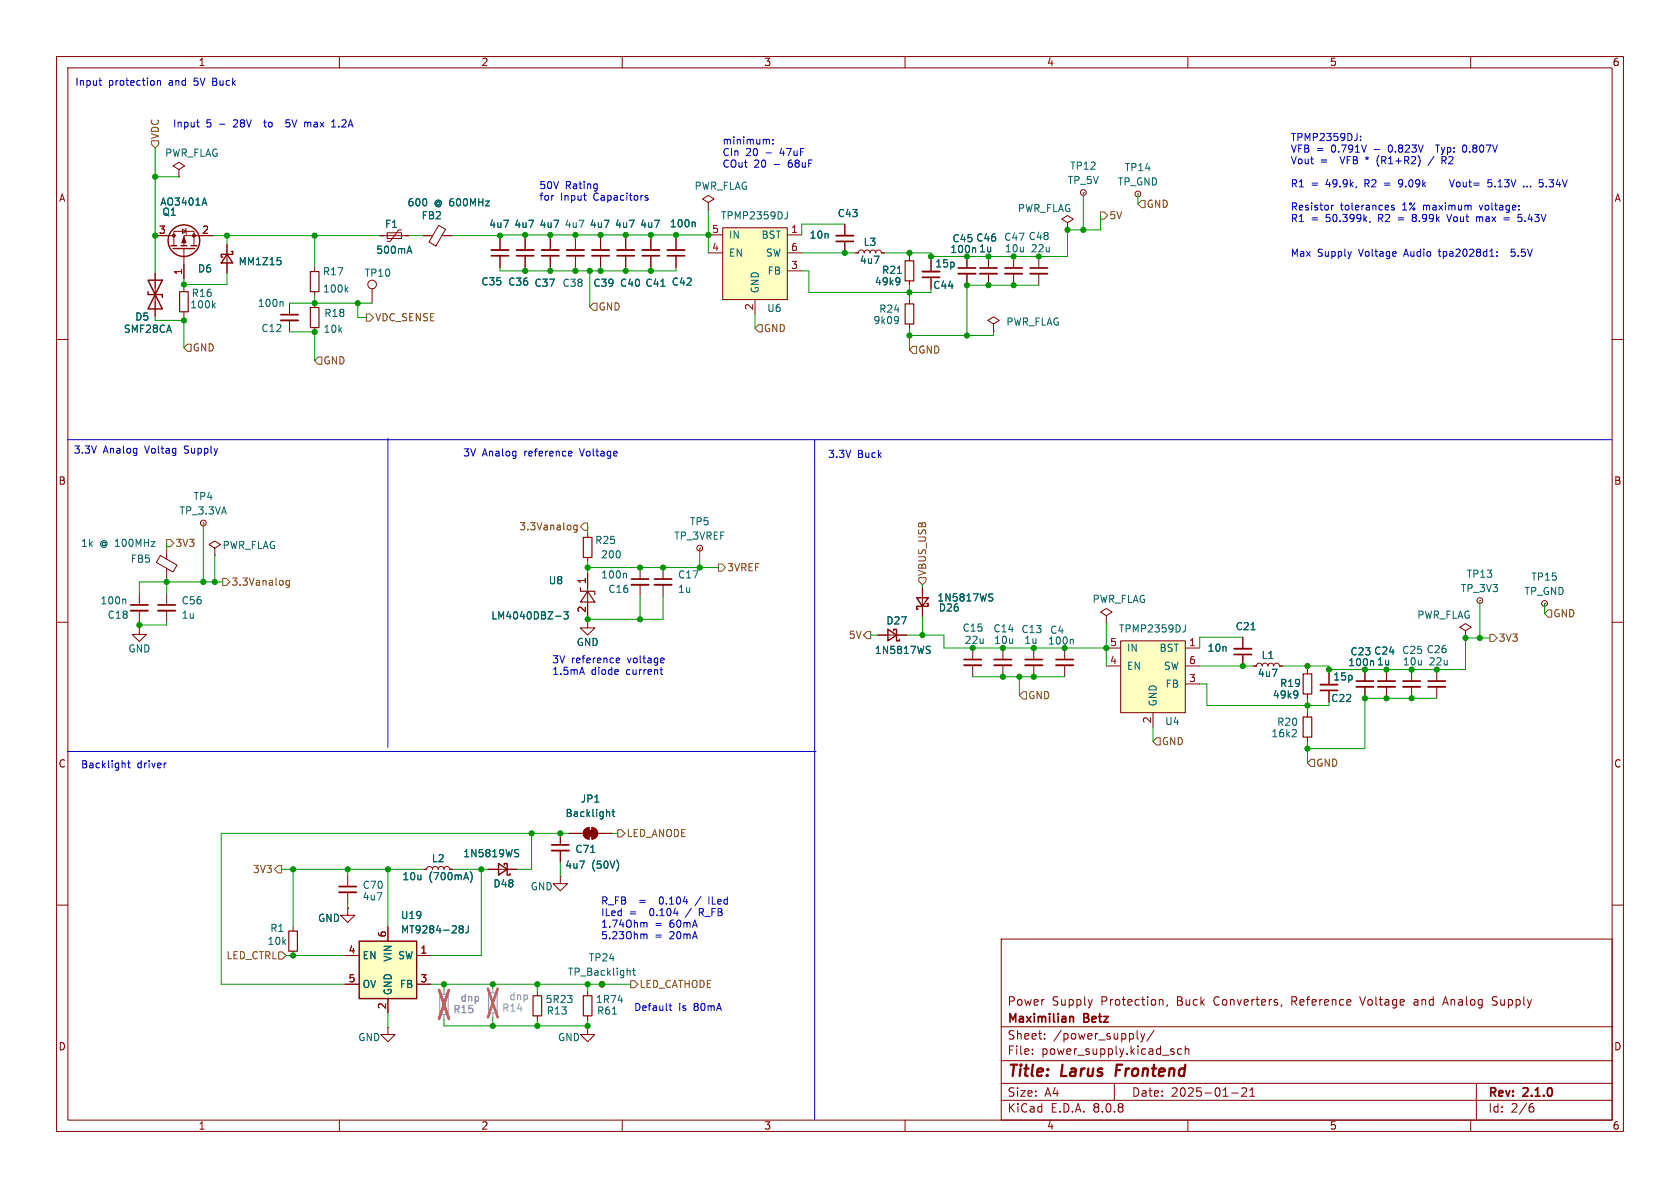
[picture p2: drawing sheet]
<svg xmlns="http://www.w3.org/2000/svg" width="297mm" height="210mm" viewBox="0 0 297 210" stroke-linecap="round" stroke-linejoin="round" font-family="sans-serif">
<g fill="none" stroke="#840000" stroke-width=".18">
<path d="M10 10h277v190h-277zM12 12h273v186h-273zM60 10v2M110 10v2M160 10v2M210 10v2M260 10v2M97.3 42.2v2M97.3 45.2v2M101.7 42.2v2M101.7 45.2v2M106.2 42.2v2"/>
<path d="M106.2 45.2v2M110.6 42.2v2M110.6 45.2v2M115.1 42.2v2M115.1 45.2v2M119.5 42.2v2M119.5 45.2v2M10 60h2M285 60h2M38 96.9l1-.6-1-.7-1 .7 1 .6v1.3M38 98.2h.1M103.9 94.2v.8"/>
<path d="M103.9 98.6v.7M10 110h2M103.9 101.3v7.7M285 110h2M99.1 147.3v2.1M99.1 150.4v2M100.6 147.3h2.5M103.4 146.6l.7-.3v2a1.02 1.02 0 0 1-.9-.6 1.02 1.02 0 0 1 .2-1.1zM104.6 146.3a1.02 1.02 0 0 1 1.1 1 1.02 1.02 0 0 1-1.1 1zM105.7 147.3h2.5M10 160h2M51.8 163.8v.8"/>
<path d="M51.8 168.1v.8M61.5 160.5v1.3h1.2l-1.2 1.3-1.3-1.3h1.3M61.5 160.5h.1M103.9 175.3v.7M103.9 179.6v.7M106.4 174h.1M177 166h108v32h-108zM193.1 176.7l-.4 1M205.2 176.7l.3 .1 .1 .1v.8M206.4 177.6l-.2 .3M226.6 177.6l-.1 .3M240.4 176.2l.5 1.5"/>
<path d="M250 177.2v.4M255.2 177.3h.7M255.5 176.2l-.5 1.5M263.8 177.6l.6 .1M264.5 176.2h-.4l-.3 .3 .2 .3 .4 .2M285 160h2M60 198v2M68.6 181.6v1.3h1.2l-1.2 1.3-1.3-1.3h1.3M68.6 181.6h.1M103.9 181.6v1.3h1.3l-1.3 1.3-1.3-1.3h1.3M103.9 181.6h.1M110 198v2"/>
<path d="M160 198v2M177 194.5h108M177 191.5h108M177 187.5h108M177 181.5h108M182.5 186.3v.1M182.5 185.5v.1M184.7 183.6v.1M184.7 182.8v.1M197 191.5v3M201 183.5l.2 .2M201.7 182.7l.3 1"/>
<path d="M202 183.7l-.1 .4-.2 .1M202.4 182.7l-.4 1M204 182.1l-1.3 2M207.4 185.9l.2 .2-.2 .3M207.4 185.4l.1 .1M208.9 185.5l-.4-.1-.3 .3v.4l.1 .2h.6M209.5 185.5l.2-.1 .4 .1 .1 .9M209.5 184.9v1.5M210 198v2M217.7 193.2h1.2M219.5 192.4l.6-.1 .2 .1 .1 .3-.9 1.1h.9M221 193.8h.8"/>
<path d="M221 192.7l.4-.4v1.5M260 198v2M261 191.5v6.5M270.6 195.7h.4l.2 .3-.1 .5-.5 .1M271 195.1l-.4 .1"/>
<circle cx="106.4" cy="174" r=".51"/>
</g>
<path d="M197.5 188.2l-.3 2" fill="none" stroke="#840000" stroke-width=".4"/>
<path d="M95.8 45.2h3M100.2 45.2h3.1M104.6 45.2h3.1M109.1 45.2h3M113.5 45.2h3.1M118 45.2h3M97.5 149.4h3.1M189.2 179.8h.5l.1 .9" fill="none" stroke="#840000" stroke-width=".3"/>
<path d="M95.8 44.2h3M100.2 44.2h3.1M104.6 44.2h3.1M109.1 44.2h3M113.5 44.2h3.1M118 44.2h3M97.5 150.4h3.1" fill="none" stroke="#840000" stroke-width=".33"/>
<g fill="none" stroke="#006464" stroke-width=".18">
<path d="M122.7 39.3l.2 .1v.7M116.8 50.6h.8M98.2 108.9h1M99.7 108.1h.8l-.5 .5 .4 .2v.5l-.2 .1-.5-.1M104.4 150.7h.8M107.6 143.5l.2 .2v.6M108.2 143.5h.5M108.4 143.1v1.1l.3 .1M108.3 179.3h.7M109.3 176.8h.8M111.2 171.6l.2 .1v.7M111.8 171.6h.5"/>
<path d="M112 171.1v1.1l.3 .2"/>
</g>
<path d="M103.1 95h1.5v3.6h-1.5zM102.6 103.9v.6h2.6v.7M103.9 104.5l1.3 1.9h-2.6zM51.1 164.6h1.5v3.5h-1.5zM103.1 176h1.5v3.6h-1.5z" fill="none" stroke="#840000" stroke-width=".2"/>
<g fill="#840000" stroke="#840000" stroke-width=".18">
<path d="M103.9 146.8h1v1h-1z"/>
<path d="M103.4 146.6l.7-.3v2a1.02 1.02 0 0 1-.9-.6 1.02 1.02 0 0 1 .2-1.1z"/>
<path d="M104.6 146.3a1.02 1.02 0 0 1 1.1 1 1.02 1.02 0 0 1-1.1 1z"/>
</g>
<path d="M63.5 166.4h10.2v10.1h-10.2z" fill="#ffffc2"/>
<g fill="none" stroke="#840000" stroke-width=".25">
<path d="M26.2 51.6v.5h2.5v.5M26.2 49.5l2.5 5.1h-2.5l2.5-5.1zM30.2 43.4h1M30.6 43.9h3.8M32 43.4h1M33.8 43.4h1M40.1 45l1 1.5h-2zM40.9 44.5h.2v.5h-2v.5h.3M157 111.3l1.5 1-1.5 1zM158 111.5v-.2h.5v2h.5v-.3M162.1 105.7h2l-1 1.5zM163.8 106.7h.3v.5h-2v.5h.2"/>
<path d="M88.1 152.7l1.6 1-1.6 1zM89.2 152.9v-.2h.5v2h.5v-.3M63.5 166.4h10.2v10.1h-10.2z"/>
<circle cx="32.5" cy="42.5" r="2.79"/>
</g>
<g fill="none" stroke="#840000" stroke-width=".18">
<path d="M31.6 30l1-.7-1-.6-1 .6 1 .7v1.2M31.6 31.2h.1M77.5 39.8l1.3 .7-1.7 3-1.3-.7zM125.2 35.8l1-.6-1-.7-1 .7 1 .6v1.3M125.2 37.1h.1M149.4 39.6v2.1M188.7 39.4l1-.7-1-.6-1 .6 1 .7v1.2M201.2 34.3h.1M27.4 41.7h3.3M27.4 48.3v7.6M30.7 43.4v-2.5h3.6v2.5M32.3 40.5l.6 .4-.6 .4z"/>
<path d="M32.5 43.9v5.4M32.5 50.8v.8M32.5 55.1v.8M32.8 40.4l.1 .1v.8l.1 .1M37.6 41.7h-5.1v1.7M40.1 43.2v5.1M51.2 53.6v2M51.2 56.6v2.1M55.6 53.6v.8M55.6 57.9v.8M67.2 41.7h5.1M68.5 41.1h2.5v1.1h-2.5z"/>
<path d="M71 40.6h-.5l-1.5 2.1h-.5M74.8 41.7h1.7M78.1 41.7h1.8M149.4 42.7v2M151.3 44.7h.5l.1-.4 .4-.1 .3 .1 .2 .4 .1-.4 .4-.1 .3 .1 .2 .4 .1-.4 .4-.1 .4 .1 .1 .4 .2-.4 .3-.1 .4 .1 .1 .4h.5M160.8 45.3v.8M160.8 49.7v.7M164.6 46v2M164.6 49v2.1M170.9 45.3v2.1M170.9 48.4v2M174.8 45.3v2.1"/>
<path d="M174.8 48.4v2M175.6 57.3l1.1-.7-1.1-.6-1 .6 1 .7v1.2M175.6 58.5h.1M179.2 45.3v2.1M179.2 48.4v2M183.6 45.3v2.1M183.6 48.4v2M188.7 40.6h.1M28.3 98.2l3 1.7-.7 1.2-3-1.7zM29.5 97.2v1.6M35.9 92.5h.1M123.7 96.9h.1"/>
<path d="M24.6 110.9v1.2h1.3l-1.3 1.3-1.2-1.3h1.2M24.6 110.9h.1M24.6 104.9v2M24.6 108v2M29.5 100.5v1.7M29.5 104.9v2M29.5 108v2M103.9 109.7v1.3h1.3l-1.3 1.3-1.3-1.3h1.3M103.9 109.7h.1M117.2 100.3v2.1M117.2 103.4v2M155.2 112.3h5.1"/>
<path d="M163.1 103.9v5.1M172 114.6v2M172 117.6v2M177.3 114.6v2M177.3 117.6v2M182.8 114.6v2M182.8 117.6v2M188.2 114.6v2M188.2 117.6v2M195.6 108.8l1-.6-1-.6-1 .6 1 .6v1.3M195.6 110.1h.1M231.1 118.4v.7"/>
<path d="M249.6 118.4v2M254 118.4v2M261.6 106.2h.1M273 106.7h.1M231.1 122.7v.7M249.6 121.4v2M254 121.4v2M61.5 154.7v2M61.5 157.7v2.1M74.9 153.7h.5l.2-.4 .3-.1 .4 .1 .2 .4 .1-.4 .4-.1 .3 .1 .2 .4 .1-.4 .4-.1 .3 .1 .2 .4 .1-.4 .4-.1 .4 .1 .1 .4h.5M86.4 153.7h5M99.1 154.9v1.3h1.2l-1.2 1.3-1.3-1.3h1.3"/>
<path d="M99.1 154.9h.1M61 168.9h2.5M61 174h2.5M68.6 163.8v2.6M68.6 176.5v2.6M73.7 168.9h2.5M73.7 174h2.5M95 175.3v.7M95 179.6v.7"/>
<circle cx="201.2" cy="34.3" r=".51"/>
<circle cx="35.9" cy="92.5" r=".51"/>
<circle cx="123.7" cy="96.9" r=".51"/>
<circle cx="261.6" cy="106.2" r=".51"/>
<circle cx="273" cy="106.7" r=".51"/>
</g>
<g fill="none" stroke="#006464" stroke-width=".18">
<path d="M36.1 35l.5 1.3M37.7 53.9l.4 .5M38.1 53.6l-.5 .5M49 45.5h.6M49.6 46.1l.1 .2-.1 .4M49.9 53.3l.2 .2v.7M72.1 44.4h.6M72.4 43.5l.4 1.3M158.7 48.3h.7M159 49.2a1.07 1.07 0 0 1-.1 1M159.1 49.6l-.3 .3M22.1 105.9l.1 .2v.7"/>
<path d="M164 114.8l.3 .2 .2 .3-.3 .2h-.3M164 114.2l.5 .1M175 105.6l.4 .1 .1 .3-.2 .2h-.3M175 105h.5M189.6 113l.2 .2v.7M229.4 122.2a1.07 1.07 0 0 1-.1 1.1M229.4 122.7l-.2 .2M83.1 154.1a1.46 1.46 0 0 1 0 1.9M91.2 150.8l.4 .1 .1 .3-.2 .3h-.3M91.2 150.2h.5M81.2 163.9l.2 .3M81.2 163.9l.2-.3 .4 .1 .1 .2-.3 .3"/>
<path d="M81.4 164.2h.2M81.4 164.2l-.2 .2M81.6 164.2l.3 .2-.1 .4-.4 .1-.2-.2M82.8 163.6v1a.41 .41 0 0 1-.5 .3"/>
</g>
<g fill="none" stroke="#840000" stroke-width=".33">
<path d="M49.7 56.6h3M147.8 41.7h3.1M163.1 48h3M169.4 48.4h3.1M173.2 48.4h3.1M177.7 48.4h3M182.1 48.4h3.1M23.1 108h3.1M27.9 108h3.1M115.7 103.4h3M170.4 117.6h3.1M175.8 117.6h3"/>
<path d="M181.2 117.6h3.1M186.7 117.6h3M248 121.4h3.1M252.5 121.4h3M59.9 157.7h3.1"/>
</g>
<g fill="none" stroke="#840000" stroke-width=".3">
<path d="M49.7 55.6h3M147.8 42.7h3.1M163.1 49h3M169.4 47.4h3.1M173.2 47.4h3.1M177.7 47.4h3M182.1 47.4h3.1M23.1 106.9h3.1M27.9 106.9h3.1M115.7 102.4h3M170.4 116.6h3.1M175.8 116.6h3"/>
<path d="M181.2 116.6h3.1M186.7 116.6h3M248 120.4h3.1M252.5 120.4h3M59.9 156.7h3.1"/>
</g>
<path d="M31.7 51.6h1.6v3.5h-1.6zM54.9 54.4h1.5v3.5h-1.5zM160 46.1h1.5v3.6h-1.5zM230.4 119.1h1.5v3.6h-1.5zM94.2 176h1.6v3.6h-1.6z" fill="none" stroke="#840000" stroke-width=".2"/>
<path d="M77.7 175.8h1.5v3.5h-1.5zM86.4 175.5h1.5v3.6h-1.5z" fill="none" stroke="#a1a1a1" stroke-width=".2"/>
<path d="M78.5 175v.8M78.5 179.3v.8M87.1 174.8v.7M87.1 179.1v.7" fill="none" stroke="#a1a1a1" stroke-width=".18"/>
<path d="M77.6 175l1.7 5.1M79.3 175l-1.7 5.1M86.3 174.8l1.7 5M88 174.8l-1.7 5" fill="none" stroke="#e65255" stroke-width=".46"/>
<g fill="#840000" stroke="#840000" stroke-width=".18">
<path d="M32.5 41.9l.4 1h-.8z"/>
<circle cx="34.3" cy="41.7" r=".25"/>
<circle cx="30.7" cy="41.7" r=".25"/>
</g>
<path d="M127.8 40.3h11.4v12.7h-11.4z" fill="#ffffc2"/>
<path d="M88.4 42.2v2M88.4 45.2v2M92.8 42.2v2M92.8 45.2v2M125.2 41.5h2.6M125.2 44.7h2.6M127.8 40.3h11.4v12.7h-11.4zM133.5 53v2.5M139.2 41.5h2.5M139.2 47.9h2.5M139.2 44.7h2.5" fill="none" stroke="#840000" stroke-width=".18"/>
<path d="M139.2 37.4v.9l-.4 .4" fill="none" stroke="#006464" stroke-width=".18"/>
<path d="M86.9 44.2h3M91.3 44.2h3.1" fill="none" stroke="#840000" stroke-width=".33"/>
<path d="M86.9 45.2h3M91.3 45.2h3.1" fill="none" stroke="#840000" stroke-width=".3"/>
<path d="M198.1 113.3h11.4v12.7h-11.4z" fill="#ffffc2"/>
<g fill="none" stroke="#840000" stroke-width=".18">
<path d="M149.4 39.6v2.1M191.5 34h.1M27.4 41.7h2.6M27.4 48.3v2.5M27.4 53.3v2.6M32.5 46.7v2.6M35.1 41.7h2.5M40.1 43.2v1.8M40.1 46.5v1.8M55.6 47.2v.8M55.6 51.6v.7M65.8 51.1v2.5"/>
<path d="M67.2 41.7h.6M71.6 41.7h.7M74.8 41.7h1.3M78.6 41.7h1.3M88.4 42.2v2M88.4 45.2v2M92.8 42.2v2M92.8 45.2v2M97.3 42.2v2M97.3 45.2v2M106.2 42.2v2M106.2 45.2v2"/>
<path d="M110.6 42.2v2M110.6 45.2v2M115.1 42.2v2M115.1 45.2v2M119.5 42.2v2M119.5 45.2v2M149.4 42.7v2M151.3 44.7h.5M155.8 44.7h.5M160.8 45.3v.8M160.8 49.7v.7M160.8 53v.7"/>
<path d="M160.8 57.3v.7M164.6 46v2M164.6 49v2.1M170.9 45.3v2.1M170.9 48.4v2M174.8 45.3v2.1M174.8 48.4v2M103.9 109.7h.1M103.9 101.3v2.6M103.9 106.4v2.6M113.2 100.3v2.1M113.2 103.4v2"/>
<path d="M155.2 112.3h1.8M158.5 112.3h1.8M163.1 103.9v1.8M163.1 107.2v1.8M195.6 114.6h2.5M195.6 117.7h2.5M198.1 113.3h11.4v12.7h-11.4zM209.5 114.6h2.6M209.5 117.7h2.6M219.7 112.6v2.1M219.7 115.7v2M221.6 117.7h.5l.2-.3 .3-.2 .4 .2 .1 .3 .2-.3 .3-.2 .4 .2 .2 .3 .1-.3 .4-.2 .3 .2 .2 .3 .1-.3 .4-.2 .3 .2 .2 .3h.5"/>
<path d="M231.1 118.4v.7M234.9 119v2M241.3 118.4v2M245.1 118.4v2M259.1 111.5l1-.6-1-.7-1 .7 1 .6v1.3M259.1 112.8h.1M203.8 126v2.5M209.5 120.9h2.6M231.1 122.7v.7M231.1 126v.7M231.1 130.3v.8M234.9 122v2.1"/>
<path d="M241.3 121.4v2M245.1 121.4v2M74.9 153.7h.5M79.5 153.7h.5M86.4 153.7h1.7M89.7 153.7h1.7M99.1 147.3v2.1M99.1 150.4v2M100.6 147.3h2.5M105.7 147.3h2.5M61 168.9h2.5M61 174h2.5"/>
<path d="M61.5 160.5h.1M68.6 163.8v2.6M68.6 176.5v2.6M73.7 168.9h2.5M73.7 174h2.5"/>
<circle cx="191.5" cy="34" r=".51"/>
<circle cx="65.8" cy="50.3" r=".76"/>
</g>
<g fill="none" stroke="#006464" stroke-width=".18">
<path d="M36.1 35l.5 1.3M122.7 39.3l.2 .1v.7M49 45.5h.6M49.6 46.1l.1 .2-.1 .4M61.2 51.1l.3 .5M61.5 50.8l-.5 .5M72.1 44.4h.6M72.4 43.5l.4 1.3M116.8 50.6h.8M158.7 48.3h.7M158.8 56.1a1.07 1.07 0 0 1-.2 1M158.8 56.5l-.2 .2"/>
<path d="M159 49.2a1.07 1.07 0 0 1-.1 1M159.1 49.6l-.3 .3M98.2 108.9h1M99.7 108.1h.8l-.5 .5 .4 .2v.5l-.2 .1-.5-.1M110.6 101.3l.2 .2v.7M164 114.8l.3 .2 .2 .3-.3 .2h-.3M164 114.2l.5 .1M175 105.6l.4 .1 .1 .3-.2 .2h-.3M175 105h.5M209.5 110.5v.9l-.3 .3M221.2 111.3h.7M229.1 129.1v.4l-.7 .7h.8"/>
<path d="M229.4 122.2a1.07 1.07 0 0 1-.1 1.1M229.4 122.7l-.2 .2M83.1 154.1a1.46 1.46 0 0 1 0 1.9M91.2 150.8l.4 .1 .1 .3-.2 .3h-.3M91.2 150.2h.5M104.4 150.7h.8M107.6 143.5l.2 .2v.6M108.2 143.5h.5M108.4 143.1v1.1l.3 .1M81.2 163.9l.2 .3M81.2 163.9l.2-.3 .4 .1 .1 .2-.3 .3M81.4 164.2h.2"/>
<path d="M81.4 164.2l-.2 .2M81.6 164.2l.3 .2-.1 .4-.4 .1-.2-.2M82.8 163.6v1a.41 .41 0 0 1-.5 .3"/>
</g>
<path d="M54.9 48h1.5v3.6h-1.5zM160 53.7h1.5v3.6h-1.5zM230.4 126.7h1.5v3.6h-1.5z" fill="none" stroke="#840000" stroke-width=".2"/>
<path d="M111.6 103.4h3.1M218.2 114.7h3M233.4 121h3.1M239.8 121.4h3M243.6 121.4h3" fill="none" stroke="#840000" stroke-width=".33"/>
<path d="M111.6 102.4h3.1M218.2 115.7h3M233.4 122h3.1M239.8 120.4h3M243.6 120.4h3" fill="none" stroke="#840000" stroke-width=".3"/>
<g fill="none" stroke="#725600" stroke-width=".18">
<path d="M26.8 24.9h1.3v.6l-.7 .7-.6-.7zM194.6 37.5h.6l.6 .6-.6 .6h-.6zM201.8 35.4h.6v1.3h-.6l-.6-.6zM64.8 55.5h.6l.6 .6-.6 .7h-.6zM104.9 53.6h.6v1.3h-.6l-.6-.7zM134.1 57.4h.6v1.3h-.6l-.6-.7zM33.1 60.8h.7v1.3h-.7l-.6-.6zM56.3 63.1h.6v1.3h-.6l-.7-.6zM161.4 61.2h.7v1.3h-.7l-.6-.7zM29.5 95.4h.6l.6 .6-.6 .6h-.6zM102 92.8v1.1l-.2 .2-.3-.1M102 92.9l-.3-.1-.3 .3 .1 .5h.5"/>
<path d="M103.3 92.5h.6v1.2h-.6l-.7-.6zM127 99.7h.6l.7 .6-.7 .7h-.6zM39.4 102.2h.6l.6 .7-.6 .6h-.6zM51.2 102.6v1l-.3 .3-.3-.1M51.2 102.7l-.4-.1-.3 .2 .2 .6h.5M153.3 111.6h.6v1.3h-.6l-.6-.6zM162.4 102.1h1.3v.6l-.6 .7-.7-.7zM263.4 112.1h.6l.7 .7-.7 .6h-.6zM273.7 107.8h.6v1.3h-.6l-.7-.6zM180.8 122.3h.7v1.3h-.7l-.6-.7zM204.5 130.4h.6v1.3h-.6l-.7-.6zM231.8 134.2h.6v1.3h-.6l-.7-.6z"/>
<path d="M49.1 153h.7v1.3h-.7l-.6-.6zM109.2 146.7h.7l.6 .6-.6 .7h-.7zM49.3 168.3h.6l.6 .6-.6 .6h-.6zM111.5 173.4h.6l.7 .6-.7 .6h-.6z"/>
</g>
<g fill="none" stroke="#0000c2" stroke-width=".18">
<path d="M17.5 14.2h.5M17.7 15l.3 .1M27.8 14.4l.2-.2 .3 .1 .1 .8M27.8 14.2v.9M34.8 21.6h.4M35 22.4h.2M46.6 21.6h.5M46.8 21.2v1.2M50.5 22.3l.2 .1h.4M51.2 21.2h-.6l-.1 .6 .2-.1h.4M54.3 21.7l.1 .1M54.4 21.8v.6"/>
<path d="M54.6 21.6l-.2 .2M58.6 22.4h.8M103.2 34.6h.4M103.5 35.4h.1M105.4 32.5l.2 .1M105.6 32.5l-.1 1.2M105.6 33.3l-.2 .1M114 34.8l.6 .4-.2 .2-.4-.1M114.5 34.6h-.3l-.2 .1M135.7 24.6l.3 .2v.7M136.6 25.3v.2M136.6 24.7v.1"/>
<path d="M235.4 36.3v.8M235.8 36.3l-.4 .2M239.8 33l-.1 .2M240.5 24.7v.2M240.5 24.1v.1M242.2 39.1l-.1 .3M243.6 27.9l-.2 .4 .2 .8M246.5 36.3h-.3l-.2 .2v.1l.5 .2v.3h-.5M247.4 33h.2M247.5 31.8l-.3 .2v.3l.3 .3M249.9 37.9l-.2 .2 .2 .3-.2 .2v.3l.2 .3M253.5 27.6l-1.1 1.7"/>
<path d="M253.8 25.6h.7M254.1 25.6v1.3M254.9 27.7v1.2M255.2 28.3l.4 .6M255.5 28.3h-.6M255.8 37.9l.4 1.3M256.3 31.8l.4 1.2 .4-1.2M258.7 26.8l.2 .1 .2-.1M259.1 25.7l-.2-.1-.2 .2M260 36.3l.1 .8M261 38.3v.9M261 38.4l.4-.1 .2 .2"/>
<path d="M263.7 31.8h-.6l-.1 .6 .2-.1h.4l.2 .2-.1 .4-.2 .1-.5-.1M265.9 38.5h.9M265.9 38.9h.9M268.5 38.4h.3l.3 .2-.1 .5-.5 .1M269 37.9h-.6l-.1 .6M270 32.9v.1M270.6 32.9v.1M272.8 31.8h-.6l-.1 .6 .5-.1 .2 .2M273.4 32.9v.1M264.7 45.2v.1M264.7 44.5v.1M267.1 45.2l.5 .1"/>
<path d="M267.8 44h-.6l-.1 .6 .5-.1M11.9 77.7h273.1M68.6 77.5v54.6M100.7 79.8h.4v.3l-.6 .1M144 77.7v120.2M101.1 80.6h-.4M102.9 118l.4 1.2M109 117.1h.5M109 116.4l.4-.1 .1 .3-.6 .2M116.7 118.4h.5M116.9 119l.3 .2M117.2 116.3l.2 .3-.6 .2"/>
<path d="M117.4 117.1l-.2 .1M11.9 132.8h132.4M21.9 134.9l.2 .2v.6M22.5 134.9h.5M22.7 134.5v1l.3 .2M29.3 134.9h.1M123.9 158.5l-1.1 1.6M125.3 158.6v1.2M113.9 163.1h.4l.1 .8M113.9 165.2h.4l.1 .8M118.3 177.8h.5M118.5 177.4v1.1l.3 .1"/>
<path d="M123.6 160.6v1.3M123.6 161.3h.5"/>
</g>
<g fill="none" stroke="#009600" stroke-width=".18">
<path d="M27.4 26.2v22.1M27.4 31.2h4.2M125.2 37.1v7.6M149.4 39.6h-7.7v1.9M191.5 34v6.6M194.6 38.1v2.5h-5.9v4.7h-24.1M201.2 34.3v1.8M27.4 55.9v.7h5.1M32.5 49.3v1.5M32.5 55.9v5.6M37.6 41.7h29.6M40.1 41.7v1.5"/>
<path d="M40.1 48.3v2h-7.6M51.2 58.7h4.4v5.1M51.2 53.6h14.6M55.6 41.7v5.5M55.6 52.3v1.3M63.2 53.6v2.5h1.6M72.3 41.7h2.5M79.9 41.7h8.5M88.4 47.2v.7h31.1v-.7M92.8 41.5v.7M92.8 47.2v.7M97.3 41.5v.7"/>
<path d="M97.3 47.2v.7M101.7 41.5v.7M101.7 47.2v.7M104.3 47.9v6.3M106.2 41.5v.7M106.2 47.2v.7M110.6 41.5v.7M110.6 47.2v.7M115.1 41.5v.7M115.1 47.2v.7M119.5 41.5v.7M125.2 41.5h-36.8v.7"/>
<path d="M133.5 55.5v2.5M141.7 44.7h9.6M141.7 47.9h1.3v3.8h21.6M156.3 44.7h8.3v1.3M160.8 44.7v.6M160.8 50.4v2.6M160.8 58v3.8M175.6 58.5v.8h-14.8M183.6 50.4h-12.7v8.9M29.5 96v1.2M35.9 92.5v10.4M38 98.2v4.7"/>
<path d="M103.9 93.1v1.1M103.9 99.3v2M123.7 96.9v3.4M24.6 110v.9M29.5 110v.5h-4.9M29.5 102.2v2.7M39.4 102.9h-14.8v2M103.9 109v.7M103.9 100.3h23.1M113.2 105.4v4.1M117.2 105.4v4.1h-13.3M153.9 112.3h1.3"/>
<path d="M160.3 112.3h6.6v2.3h28.7M163.1 103.4v.5M163.1 109v3.3M172 119.6h16.2M180.2 119.6v3.3M195.6 110.1v7.6M212.1 117.7h9.5M219.7 112.6h-7.6v2M226.7 117.7h8.2v1.3M231.1 117.7v.7M261.6 106.2v6.6M263.4 112.8h-4.3v5.6h-24.2"/>
<path d="M273 106.7v1.8M203.8 128.5v2.6M212.1 120.9h1.3v3.8h21.5M231.1 123.4v2.6M231.1 131.1v3.8M254 123.4h-12.7v8.9h-10.2M49.8 153.7h25.1M51.8 153.7v10.1M61.5 153.7v1M61.5 159.8v.7M68.6 153.7v10.1M80 153.7h6.4"/>
<path d="M85.1 153.7v15.2h-8.9M94 147.3v6.4h-2.6M99.1 152.4v2.5M100.6 147.3h-61.5v26.7h21.9M108.2 147.3h1M50.5 168.9h10.5M68.6 179.1v2.5M76.2 174h35.3M78.5 174v1M87.1 174v.8M87.1 179.8v1.6M95 174v1.3"/>
<path d="M103.9 174v1.3M78.5 180.1v1.3h25.4M95 180.3v1.1M103.9 180.3v1.3"/>
</g>
<path d="M78.5 175v.8M78.5 179.3v.8" fill="none" stroke="#a1a1a1" stroke-width=".18"/>
<path d="M77.6 175l1.7 5.1M79.3 175l-1.7 5.1" fill="none" stroke="#e65255" stroke-width=".46"/>
<g fill="#009600" stroke="#009600" stroke-width=".18">
<circle cx="55.6" cy="53.6" r=".46"/>
<circle cx="63.2" cy="53.6" r=".46"/>
<circle cx="55.6" cy="58.7" r=".46"/>
<circle cx="88.4" cy="41.7" r=".46"/>
<circle cx="92.8" cy="41.5" r=".46"/>
<circle cx="115.1" cy="41.5" r=".46"/>
<circle cx="115.1" cy="47.9" r=".46"/>
<circle cx="125.2" cy="41.5" r=".46"/>
<circle cx="123.7" cy="100.3" r=".46"/>
<circle cx="117.2" cy="100.3" r=".46"/>
<circle cx="113.2" cy="100.3" r=".46"/>
<circle cx="119.5" cy="41.5" r=".46"/>
<circle cx="94" cy="147.3" r=".46"/>
<circle cx="103.9" cy="109.5" r=".46"/>
<circle cx="99.1" cy="147.3" r=".46"/>
<circle cx="61.5" cy="153.7" r=".46"/>
<circle cx="85.1" cy="153.7" r=".46"/>
<circle cx="103.9" cy="100.3" r=".46"/>
<circle cx="101.7" cy="41.5" r=".46"/>
<circle cx="106.2" cy="41.5" r=".46"/>
<circle cx="110.6" cy="41.5" r=".46"/>
<circle cx="104.3" cy="47.9" r=".46"/>
<circle cx="101.7" cy="47.9" r=".46"/>
<circle cx="92.8" cy="47.9" r=".46"/>
<circle cx="97.3" cy="41.5" r=".46"/>
<circle cx="97.3" cy="47.9" r=".46"/>
<circle cx="110.6" cy="47.9" r=".46"/>
<circle cx="106.2" cy="47.9" r=".46"/>
<circle cx="113.2" cy="109.5" r=".46"/>
<circle cx="182.8" cy="114.6" r=".46"/>
<circle cx="180.2" cy="119.6" r=".46"/>
<circle cx="182.8" cy="119.6" r=".46"/>
<circle cx="172" cy="114.6" r=".46"/>
<circle cx="163.1" cy="112.3" r=".46"/>
<circle cx="177.3" cy="114.6" r=".46"/>
<circle cx="177.3" cy="119.6" r=".46"/>
<circle cx="40.1" cy="41.7" r=".46"/>
<circle cx="27.4" cy="41.7" r=".46"/>
<circle cx="27.4" cy="31.2" r=".46"/>
<circle cx="32.5" cy="50.3" r=".46"/>
<circle cx="32.5" cy="56.6" r=".46"/>
<circle cx="55.6" cy="41.7" r=".46"/>
<circle cx="29.5" cy="102.9" r=".46"/>
<circle cx="38" cy="102.9" r=".46"/>
<circle cx="35.9" cy="102.9" r=".46"/>
<circle cx="24.6" cy="110.5" r=".46"/>
<circle cx="78.5" cy="174" r=".46"/>
<circle cx="95" cy="174" r=".46"/>
<circle cx="95" cy="181.4" r=".46"/>
<circle cx="103.9" cy="181.4" r=".46"/>
<circle cx="87.1" cy="174" r=".46"/>
<circle cx="87.1" cy="181.4" r=".46"/>
<circle cx="103.9" cy="174" r=".46"/>
<circle cx="245.1" cy="118.4" r=".46"/>
<circle cx="249.6" cy="123.4" r=".46"/>
<circle cx="245.1" cy="123.4" r=".46"/>
<circle cx="249.6" cy="118.4" r=".46"/>
<circle cx="254" cy="118.4" r=".46"/>
<circle cx="231.1" cy="132.3" r=".46"/>
<circle cx="231.1" cy="124.7" r=".46"/>
<circle cx="241.3" cy="118.4" r=".46"/>
<circle cx="241.3" cy="123.4" r=".46"/>
<circle cx="234.9" cy="118.4" r=".46"/>
<circle cx="261.6" cy="112.8" r=".46"/>
<circle cx="259.1" cy="112.8" r=".46"/>
<circle cx="174.8" cy="45.3" r=".46"/>
<circle cx="170.9" cy="45.3" r=".46"/>
<circle cx="160.8" cy="59.3" r=".46"/>
<circle cx="160.8" cy="44.7" r=".46"/>
<circle cx="160.8" cy="51.7" r=".46"/>
<circle cx="149.4" cy="44.7" r=".46"/>
<circle cx="174.8" cy="50.4" r=".46"/>
<circle cx="170.9" cy="59.3" r=".46"/>
<circle cx="170.9" cy="50.4" r=".46"/>
<circle cx="164.6" cy="45.3" r=".46"/>
<circle cx="195.6" cy="114.6" r=".46"/>
<circle cx="231.1" cy="117.7" r=".46"/>
<circle cx="219.7" cy="117.7" r=".46"/>
<circle cx="188.2" cy="114.6" r=".46"/>
<circle cx="51.8" cy="153.7" r=".46"/>
<circle cx="68.6" cy="153.7" r=".46"/>
<circle cx="51.8" cy="168.9" r=".46"/>
<circle cx="106.4" cy="174" r=".46"/>
<circle cx="179.2" cy="45.3" r=".46"/>
<circle cx="183.6" cy="45.3" r=".46"/>
<circle cx="191.5" cy="40.6" r=".46"/>
<circle cx="188.7" cy="40.6" r=".46"/>
<circle cx="179.2" cy="50.4" r=".46"/>
</g>
<g font-size="2.8" fill="#840000">
<text x="178" y="190.9">Title:</text>
<text x="187.7" y="190.9">Larus</text>
<text x="198.1" y="190.9">Frontend</text>
</g>
<g font-size="2.1" fill="#840000">
<text x="178" y="178">Power</text>
<text x="185.9" y="178">Supply</text>
<text x="194.7" y="178">Protection,</text>
<text x="208.2" y="178">Buck</text>
<text x="214.8" y="178">Converters,</text>
<text x="228.7" y="178">Reference</text>
<text x="241.1" y="178">Voltage</text>
<text x="250.7" y="178">and</text>
<text x="256" y="178">Analog</text>
<text x="264.8" y="178">Supply</text>
<text x="178" y="184">Sheet:</text>
<text x="178" y="181.2">Maximilian</text>
<text x="186.2" y="184">/power_supply/</text>
<text x="191.7" y="181.2">Betz</text>
<text x="178" y="186.7">File:</text>
<text x="184.1" y="186.7">power_supply.kicad_sch</text>
<text x="178" y="196.9">KiCad</text>
<text x="178" y="194.1">Size:</text>
<text x="184.7" y="194.1">A4</text>
<text x="185.7" y="196.9">E.D.A.</text>
<text x="193.3" y="196.9">8.0.8</text>
<text x="200" y="194.1">Date:</text>
<text x="207" y="194.1">2025-01-21</text>
<text x="263" y="194.3">Rev:</text>
<text x="263" y="196.9">Id:</text>
<text x="267.1" y="196.9">2/6</text>
<text x="269.4" y="194.3">2.1.0</text>
</g>
<g font-size="1.8" fill="#840000">
<text x="35" y="11.9">1</text>
<text x="85" y="11.9">2</text>
<text x="135" y="11.9">3</text>
<text x="185" y="11.9">4</text>
<text x="235" y="11.9">5</text>
<text x="285" y="11.9">6</text>
<text x="10.3" y="35.9">A</text>
<text x="285.3" y="35.9">A</text>
<text x="10.3" y="85.9">B</text>
<text x="285.3" y="85.9">B</text>
<text x="10.3" y="135.9">C</text>
<text x="285.3" y="135.9">C</text>
<text x="10.3" y="185.9">D</text>
<text x="285.3" y="185.9">D</text>
<text x="35" y="199.9">1</text>
<text x="85" y="199.9">2</text>
<text x="135" y="199.9">3</text>
<text x="185" y="199.9">4</text>
<text x="235" y="199.9">5</text>
<text x="285" y="199.9">6</text>
</g>
<g font-size="1.8" fill="#0000c2">
<text x="13.2" y="15.2">Input</text>
<text x="19.2" y="15.2">protection</text>
<text x="29.9" y="15.2">and</text>
<text x="34.6" y="15.2">5V</text>
<text x="38" y="15.2">Buck</text>
<text x="30.5" y="22.6">Input</text>
<text x="36.4" y="22.6">5</text>
<text x="38.8" y="22.6">-</text>
<text x="41.6" y="22.6">28V</text>
<text x="47.4" y="22.6">to</text>
<text x="51.6" y="22.6">5V</text>
<text x="55.1" y="22.6">max</text>
<text x="60.1" y="22.6">1.2A</text>
<text x="127.6" y="25.6">minimum:</text>
<text x="127.6" y="27.7">CIn</text>
<text x="127.6" y="29.7">COut</text>
<text x="131.8" y="27.7">20</text>
<text x="133.3" y="29.7">20</text>
<text x="135.4" y="27.7">-</text>
<text x="136.9" y="29.7">-</text>
<text x="138.2" y="27.7">47uF</text>
<text x="139.6" y="29.7">68uF</text>
<text x="228.1" y="25">TPMP2359DJ:</text>
<text x="228.1" y="27.1">VFB =</text>
<text x="228.1" y="29.1">Vout</text>
<text x="233.4" y="29.1">=</text>
<text x="235.5" y="27.1">0.791V</text>
<text x="237.3" y="29.1">VFB *</text>
<text x="243.2" y="27.1">-</text>
<text x="244" y="29.1">(R1+R2)</text>
<text x="245.9" y="27.1">0.823V</text>
<text x="254.8" y="27.1">Typ:</text>
<text x="255.9" y="29.1">R2</text>
<text x="259.6" y="27.1">0.807V</text>
<text x="95.2" y="33.5">50V</text>
<text x="95.2" y="35.6">for</text>
<text x="99.1" y="35.6">Input</text>
<text x="99.9" y="33.5">Rating</text>
<text x="105" y="35.6">Capacitors</text>
<text x="228.1" y="33.2">R1</text>
<text x="231.7" y="33.2">=</text>
<text x="234.5" y="33.2">49.9k,</text>
<text x="241.5" y="33.2">R2</text>
<text x="245.2" y="33.2">=</text>
<text x="247.9" y="33.2">9.09k</text>
<text x="257.9" y="33.2">Vout=</text>
<text x="264.7" y="33.2">5.13V</text>
<text x="271.2" y="33.2">...</text>
<text x="274.2" y="33.2">5.34V</text>
<text x="228.1" y="37.3">Resistor</text>
<text x="228.1" y="39.3">R1</text>
<text x="231.7" y="39.3">=</text>
<text x="234.5" y="39.3">50.399k,</text>
<text x="236.9" y="37.3">tolerances</text>
<text x="243.9" y="39.3">R2</text>
<text x="247.6" y="39.3">=</text>
<text x="248" y="37.3">1%</text>
<text x="250.3" y="39.3">8.99k</text>
<text x="251.9" y="37.3">maximum</text>
<text x="256.8" y="39.3">Vout</text>
<text x="262" y="37.3">voltage:</text>
<text x="262.1" y="39.3">max</text>
<text x="267.1" y="39.3">=</text>
<text x="269.8" y="39.3">5.43V</text>
<text x="228.1" y="45.5">Max</text>
<text x="232.9" y="45.5">Supply</text>
<text x="240.4" y="45.5">Voltage</text>
<text x="248.5" y="45.5">Audio</text>
<text x="254.8" y="45.5">tpa2028d1:</text>
<text x="268" y="45.5">5.5V</text>
<text x="13" y="80.3">3.3V</text>
<text x="18.2" y="80.3">Analog</text>
<text x="25.8" y="80.3">Voltag</text>
<text x="32.9" y="80.3">Supply</text>
<text x="81.8" y="80.8">3V</text>
<text x="85.3" y="80.8">Analog</text>
<text x="92.8" y="80.8">reference</text>
<text x="102.8" y="80.8">Voltage</text>
<text x="146.3" y="81">3.3V</text>
<text x="151.6" y="81">Buck</text>
<text x="97.5" y="117.3">3V</text>
<text x="97.5" y="119.4">1.5mA</text>
<text x="101" y="117.3">reference</text>
<text x="104.5" y="119.4">diode</text>
<text x="110.8" y="119.4">current</text>
<text x="111.1" y="117.3">voltage</text>
<text x="14.2" y="135.9">Backlight</text>
<text x="24.2" y="135.9">driver</text>
<text x="106.2" y="160">R_FB</text>
<text x="113.1" y="160">=</text>
<text x="117" y="160">0.104</text>
<text x="123.6" y="160">/</text>
<text x="126.1" y="160">ILed</text>
<text x="106.2" y="162">ILed</text>
<text x="106.2" y="164.1">1.74Ohm</text>
<text x="106.2" y="166.1">5.23Ohm</text>
<text x="111.2" y="162">=</text>
<text x="115.1" y="162">0.104</text>
<text x="115.7" y="164.1">=</text>
<text x="115.7" y="166.1">=</text>
<text x="118.5" y="164.1">60mA</text>
<text x="118.5" y="166.1">20mA</text>
<text x="121.7" y="162">/</text>
<text x="124.2" y="162">R_FB</text>
<text x="112" y="178.9">Default</text>
<text x="120" y="178.9">is</text>
<text x="122.8" y="178.9">80mA</text>
</g>
<g font-size="1.8" fill="#725600">
<text x="28.3" y="24.7" transform="rotate(-90 28.3 24.7)">VDC</text>
<text x="196" y="39">5V</text>
<text x="202.6" y="36.9">GND</text>
<text x="66.2" y="57">VDC_SENSE</text>
<text x="105.7" y="55.1">GND</text>
<text x="134.9" y="58.9">GND</text>
<text x="34" y="62.3">GND</text>
<text x="57.1" y="64.6">GND</text>
<text x="162.2" y="62.7">GND</text>
<text x="91.7" y="94">3.3Vanalog</text>
<text x="30.9" y="96.9">3V3</text>
<text x="128.5" y="101.2">3VREF</text>
<text x="163.9" y="101.9" transform="rotate(-90 163.9 101.9)">VBUS_USB</text>
<text x="40.8" y="103.7">3.3Vanalog</text>
<text x="150" y="113.1">5V</text>
<text x="264.9" y="113.6">3V3</text>
<text x="274.5" y="109.3">GND</text>
<text x="181.7" y="123.8">GND</text>
<text x="205.3" y="131.9">GND</text>
<text x="232.6" y="135.7">GND</text>
<text x="110.7" y="148.2">LED_ANODE</text>
<text x="44.6" y="154.5">3V3</text>
<text x="39.9" y="169.8">LED_CTRL</text>
<text x="113" y="174.9">LED_CATHODE</text>
</g>
<g font-size="1.8" fill="#006464">
<text x="29.1" y="27.9">PWR_FLAG</text>
<text x="122.7" y="33.8">PWR_FLAG</text>
<text x="188.7" y="32.7">TP_5V</text>
<text x="189.1" y="30.2">TP12</text>
<text x="197.5" y="33">TP_GND</text>
<text x="198.7" y="30.5">TP14</text>
<text x="28.2" y="36.6">AO3401A</text>
<text x="28.6" y="38.3">Q1</text>
<text x="68" y="40.5">F1</text>
<text x="72" y="36.7">600</text>
<text x="74.4" y="39">FB2</text>
<text x="76.8" y="36.7">@ 600MHz</text>
<text x="86.4" y="40.5">4u7</text>
<text x="90.8" y="40.5">4u7</text>
<text x="95.3" y="40.5">4u7</text>
<text x="99.7" y="40.5">4u7</text>
<text x="104.2" y="40.5">4u7</text>
<text x="108.6" y="40.5">4u7</text>
<text x="113.1" y="40.5">4u7</text>
<text x="118.3" y="40.4">100n</text>
<text x="127.4" y="39">TPMP2359DJ</text>
<text x="148" y="38.6">C43</text>
<text x="179.8" y="37.7">PWR_FLAG</text>
<text x="42.1" y="47.1">MM1Z15</text>
<text x="66.4" y="45.1">500mA</text>
<text x="128.8" y="45.6">EN</text>
<text x="128.8" y="42.4">IN</text>
<text x="134.5" y="42.4">BST</text>
<text x="135.3" y="45.6">SW</text>
<text x="143" y="42.4">10n</text>
<text x="151.9" y="46.8">4u7</text>
<text x="152.6" y="43.7">L3</text>
<text x="165.3" y="47.5">15p</text>
<text x="167.9" y="44.9">100n 1u</text>
<text x="168.3" y="43">C45 C46</text>
<text x="177.4" y="42.8">C47 C48</text>
<text x="177.6" y="44.8">10u</text>
<text x="182.1" y="44.8">22u</text>
<text x="33.8" y="52.7">R16</text>
<text x="34.9" y="48.4">D6</text>
<text x="57" y="48.9">R17</text>
<text x="57" y="51.9">100k</text>
<text x="64.4" y="49.1">TP10</text>
<text x="85" y="50.6">C35</text>
<text x="89.7" y="50.7">C36</text>
<text x="94.4" y="50.9">C37</text>
<text x="99.3" y="50.9">C38</text>
<text x="104.8" y="50.9">C39</text>
<text x="109.5" y="50.9">C40</text>
<text x="114" y="50.9">C41</text>
<text x="118.7" y="50.7">C42</text>
<text x="134.3" y="51.9" transform="rotate(-90 134.3 51.9)">GND</text>
<text x="135.6" y="48.7">FB</text>
<text x="154.6" y="50.6">49k9</text>
<text x="155.8" y="48.6">R21</text>
<text x="164.9" y="51.3">C44</text>
<text x="21.8" y="59">SMF28CA</text>
<text x="23.8" y="56.9">D5</text>
<text x="33.5" y="54.7">100k</text>
<text x="45.5" y="54.5">100n</text>
<text x="46.1" y="58.9">C12</text>
<text x="57.1" y="59">10k</text>
<text x="57.2" y="56.2">R18</text>
<text x="135.5" y="55.3">U6</text>
<text x="154.3" y="57.5">9k09</text>
<text x="155.3" y="55.5">R24</text>
<text x="177.8" y="57.8">PWR_FLAG</text>
<text x="34.1" y="88.6">TP4</text>
<text x="31.6" y="91.2">TP_3.3VA</text>
<text x="119.1" y="95.6">TP_3VREF</text>
<text x="121.9" y="93.1">TP5</text>
<text x="14.2" y="96.9">1k</text>
<text x="17.6" y="96.9">@ 100MHz</text>
<text x="23" y="99.7">FB5</text>
<text x="39.3" y="97.3">PWR_FLAG</text>
<text x="105.1" y="96.4">R25</text>
<text x="106.2" y="98.9">200</text>
<text x="17.7" y="107">100n</text>
<text x="32" y="107">C56</text>
<text x="96.9" y="103.5">U8</text>
<text x="106.2" y="102.5">100n</text>
<text x="107.5" y="105">C16</text>
<text x="119.8" y="105">1u</text>
<text x="119.8" y="102.5">C17</text>
<text x="165.6" y="106.5">1N5817WS</text>
<text x="193" y="106.8">PWR_FLAG</text>
<text x="258.2" y="104.9">TP_3V3</text>
<text x="259.2" y="102.3">TP13</text>
<text x="269.4" y="105.4">TP_GND</text>
<text x="270.6" y="102.8">TP15</text>
<text x="18.9" y="109.6">C18</text>
<text x="32" y="109.6">1u</text>
<text x="86.8" y="109.7">LM4040DBZ-3</text>
<text x="156.6" y="110.6">D27</text>
<text x="165.9" y="108.3">D26</text>
<text x="170.1" y="111.9">C15</text>
<text x="175.5" y="112">C14</text>
<text x="180.5" y="112.1">C13</text>
<text x="185.6" y="112.2">C4</text>
<text x="197.7" y="112">TPMP2359DJ</text>
<text x="218.3" y="111.6">C21</text>
<text x="250.5" y="109.6">PWR_FLAG</text>
<text x="22.6" y="115.5">GND</text>
<text x="101.8" y="114.4">GND</text>
<text x="154.6" y="115.8">1N5817WS</text>
<text x="170.4" y="114">22u</text>
<text x="175.7" y="114">10u</text>
<text x="181" y="114">1u</text>
<text x="185.2" y="114.1">100n</text>
<text x="199.1" y="118.6">EN</text>
<text x="199.1" y="115.4">IN</text>
<text x="204.9" y="115.4">BST</text>
<text x="205.7" y="118.6">SW</text>
<text x="213.4" y="115.4">10n</text>
<text x="222.3" y="119.9">4u7</text>
<text x="222.9" y="116.7">L1</text>
<text x="238.3" y="118">100n 1u</text>
<text x="238.6" y="116.1">C23 C24</text>
<text x="247.8" y="115.8">C25 C26</text>
<text x="247.9" y="117.8">10u</text>
<text x="252.5" y="117.8">22u</text>
<text x="204.7" y="125" transform="rotate(-90 204.7 125)">GND</text>
<text x="206" y="121.8">FB</text>
<text x="224.9" y="123.7">49k9</text>
<text x="226.2" y="121.6">R19</text>
<text x="235.2" y="124.3">C22</text>
<text x="235.6" y="120.5">15p</text>
<text x="205.9" y="128.4">U4</text>
<text x="224.7" y="130.5">16k2</text>
<text x="225.7" y="128.5">R20</text>
<text x="102.6" y="142.1">JP1</text>
<text x="99.9" y="144.6">Backlight</text>
<text x="71" y="155.8">10u</text>
<text x="75.8" y="155.8">(700mA)</text>
<text x="76.2" y="152.6">L2</text>
<text x="81.8" y="151.7">1N5819WS</text>
<text x="99.8" y="153.8">4u7</text>
<text x="101.6" y="151">C71</text>
<text x="104.6" y="153.8">(50V)</text>
<text x="64" y="157.3">C70</text>
<text x="64" y="159.4">4u7</text>
<text x="87.1" y="157.1">D48</text>
<text x="93.7" y="157.6">GND</text>
<text x="47.2" y="167.2">10k</text>
<text x="47.7" y="164.9">R1</text>
<text x="56.1" y="163.2">GND</text>
<text x="70.8" y="162.7">U19</text>
<text x="70.8" y="165.2">MT9284-28J</text>
<text x="64" y="169.8">EN</text>
<text x="69.4" y="170.1" transform="rotate(-90 69.4 170.1)">VIN</text>
<text x="70.3" y="169.8">SW</text>
<text x="100.3" y="172.7">TP_Backlight</text>
<text x="104" y="170.2">TP24</text>
<text x="64" y="174.9">OV</text>
<text x="69.4" y="176" transform="rotate(-90 69.4 176)">GND</text>
<text x="70.6" y="174.9">FB</text>
<text x="96.4" y="177.5">5R23</text>
<text x="96.6" y="179.6">R13</text>
<text x="105.3" y="177.5">1R74</text>
<text x="105.4" y="179.6">R61</text>
<text x="63.2" y="184.3">GND</text>
<text x="98.5" y="184.3">GND</text>
</g>
<g font-size="1.8" fill="#a90000">
<text x="28" y="41.4">3</text>
<text x="35.6" y="41.4">2</text>
<text x="125.8" y="41.3">5</text>
<text x="139.8" y="41.3">1</text>
<text x="125.8" y="44.5">4</text>
<text x="139.8" y="47.6">3</text>
<text x="139.8" y="44.5">6</text>
<text x="32.3" y="48.7" transform="rotate(-90 32.3 48.7)">1</text>
<text x="133.2" y="54.9" transform="rotate(-90 133.2 54.9)">2</text>
<text x="103.6" y="103.3" transform="rotate(-90 103.6 103.3)">1</text>
<text x="103.6" y="108.4" transform="rotate(-90 103.6 108.4)">2</text>
<text x="196.1" y="117.5">4</text>
<text x="196.1" y="114.3">5</text>
<text x="210.1" y="114.3">1</text>
<text x="210.1" y="117.5">6</text>
<text x="210.1" y="120.7">3</text>
<text x="203.6" y="128" transform="rotate(-90 203.6 128)">2</text>
<text x="68.3" y="165.8" transform="rotate(-90 68.3 165.8)">6</text>
<text x="61.5" y="168.7">4</text>
<text x="61.5" y="173.7">5</text>
<text x="74.2" y="168.7">1</text>
<text x="74.2" y="173.7">3</text>
<text x="68.3" y="178.5" transform="rotate(-90 68.3 178.5)">2</text>
</g>
<g font-size="1.8" fill="#989898">
<text x="80" y="179.3">R15</text>
<text x="81.3" y="177.3">dnp</text>
<text x="88.7" y="179">R14</text>
<text x="89.9" y="177">dnp</text>
</g>
</svg>
